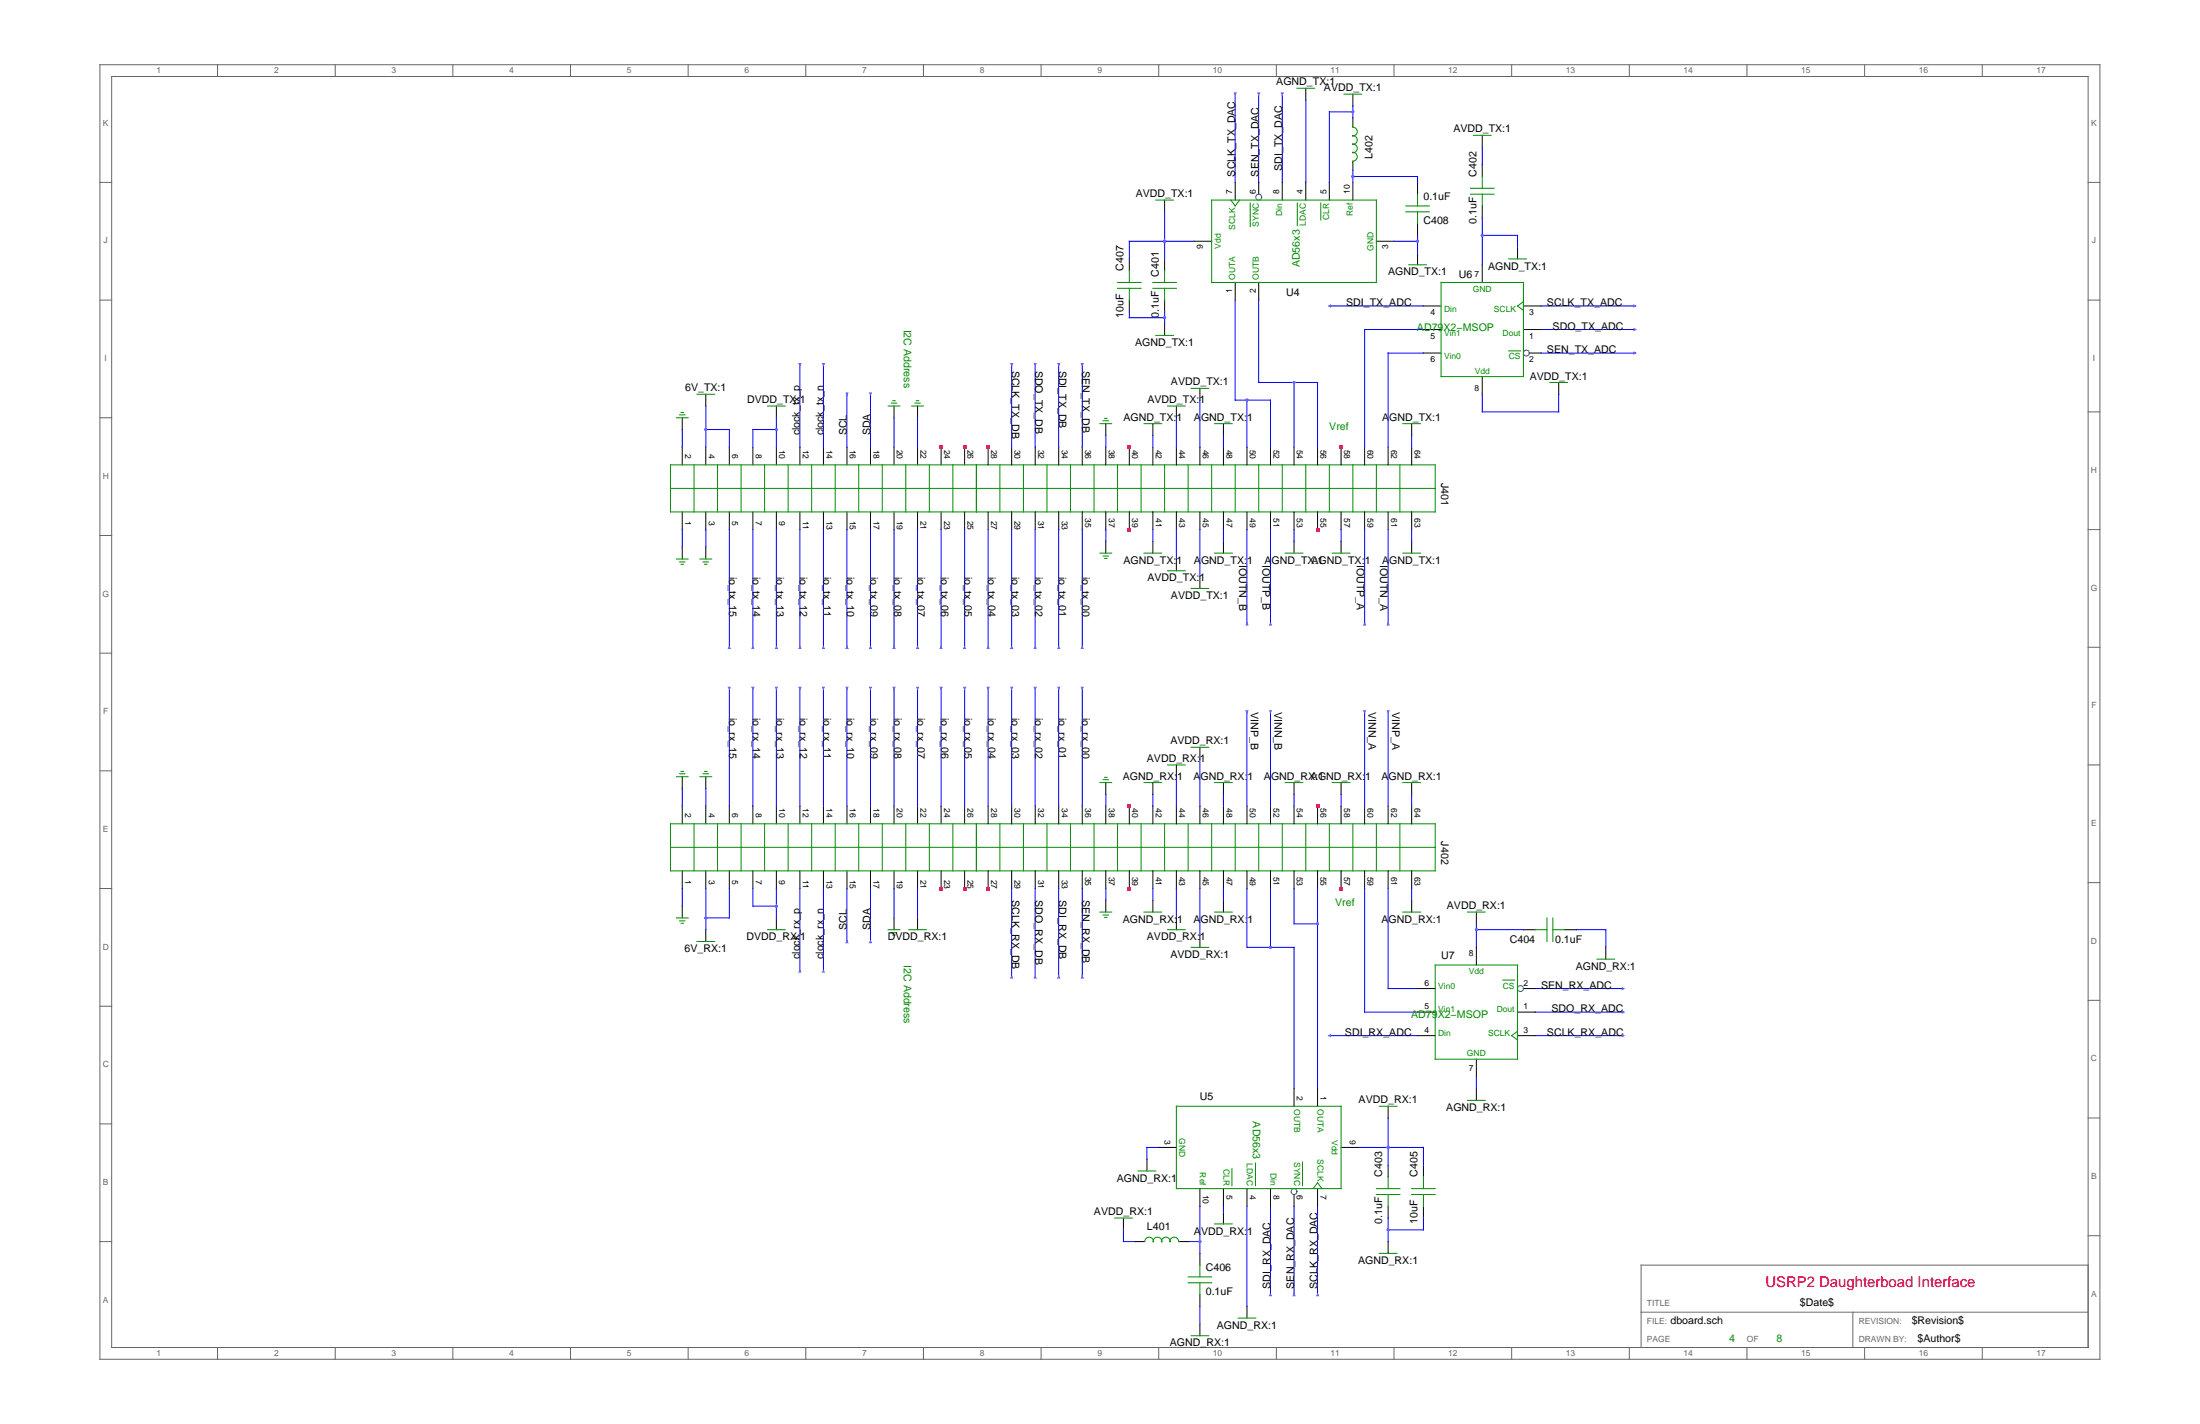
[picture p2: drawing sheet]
<svg xmlns="http://www.w3.org/2000/svg" width="432mm" height="279mm" viewBox="0 0 432 279" stroke-linecap="round" stroke-linejoin="round" font-family="sans-serif">
<g fill="none" stroke="#000" stroke-width=".2">
<path d="M133.9 87.7v3.5M138.5 87.7v3.5M143.1 87.7v3.5M147.8 87.7v3.5M152.4 87.7v3.5M157 87.7v3.5M161.6 87.7v3.5M166.2 87.7v3.5M170.9 87.7v3.5M175.5 87.7v3.5M180.1 87.7v3.5M184.7 87.7v3.5"/>
<path d="M189.3 87.7v3.5M193.9 87.7v3.5M198.6 87.7v3.5M203.2 87.7v3.5M207.8 87.7v3.5M212.4 87.7v3.5M217 87.7v3.5M221.7 87.7v3.5M226.3 87.7v3.5M230.9 87.7v3.5M235.5 87.7v3.5M240.1 87.7v3.5"/>
<path d="M244.7 87.7v3.5M249.4 87.7v3.5M254 87.7v3.5M258.6 87.7v3.5M263.2 87.7v3.5M267.8 87.7v3.5M272.5 87.7v3.5M277.1 87.7v3.5M133.9 100.4v3.5M138.5 100.4v3.5M143.1 100.4v3.5M147.8 100.4v3.5"/>
<path d="M152.4 100.4v3.5M157 100.4v3.5M161.6 100.4v3.5M166.2 100.4v3.5M170.9 100.4v3.5M175.5 100.4v3.5M180.1 100.4v3.5M184.7 100.4v3.5M189.3 100.4v3.5M193.9 100.4v3.5M198.6 100.4v3.5M203.2 100.4v3.5"/>
<path d="M207.8 100.4v3.5M212.4 100.4v3.5M217 100.4v3.5M221.7 100.4v3.5M226.3 100.4v3.5M230.9 100.4v3.5M235.5 100.4v3.5M240.1 100.4v3.5M244.7 100.4v3.5M249.4 100.4v3.5M254 100.4v3.5M258.6 100.4v3.5"/>
<path d="M263.2 100.4v3.5M267.8 100.4v3.5M272.5 100.4v3.5M277.1 100.4v3.5"/>
</g>
<g fill="none" stroke="#008b00" stroke-width=".2">
<path d="M131.6 91.2h150.1v9.2h-150.1zM131.6 95.8h150.1M136.2 91.2v9.2M140.8 91.2v9.2M145.5 91.2v9.2M150.1 91.2v9.2M154.7 91.2v9.2M159.3 91.2v9.2M163.9 91.2v9.2M168.5 91.2v9.2M173.2 91.2v9.2M177.8 91.2v9.2"/>
<path d="M182.4 91.2v9.2M187 91.2v9.2M191.6 91.2v9.2M196.3 91.2v9.2M200.9 91.2v9.2M205.5 91.2v9.2M210.1 91.2v9.2M214.7 91.2v9.2M219.3 91.2v9.2M224 91.2v9.2M228.6 91.2v9.2M233.2 91.2v9.2"/>
<path d="M237.8 91.2v9.2M242.4 91.2v9.2M247.1 91.2v9.2M251.7 91.2v9.2M256.3 91.2v9.2M260.9 91.2v9.2M265.5 91.2v9.2M270.1 91.2v9.2M274.8 91.2v9.2"/>
</g>
<g fill="#f00">
<path d="M184.4 87.4h.7v.7h-.7z"/>
<path d="M189 87.4h.7v.7h-.7z"/>
<path d="M193.6 87.4h.7v.7h-.7z"/>
<path d="M221.3 87.4h.7v.7h-.7z"/>
<path d="M262.9 87.4h.7v.7h-.7z"/>
<path d="M221.3 103.6h.7v.7h-.7z"/>
<path d="M258.3 103.6h.6v.7h-.6z"/>
</g>
<g fill="none" stroke="#000" stroke-width=".2">
<path d="M133.9 158.2v3.4M138.5 158.2v3.4M143.1 158.2v3.4M147.8 158.2v3.4M152.4 158.2v3.4M157 158.2v3.4M161.6 158.2v3.4M166.2 158.2v3.4M170.9 158.2v3.4M175.5 158.2v3.4M180.1 158.2v3.4M184.7 158.2v3.4"/>
<path d="M189.3 158.2v3.4M193.9 158.2v3.4M198.6 158.2v3.4M203.2 158.2v3.4M207.8 158.2v3.4M212.4 158.2v3.4M217 158.2v3.4M221.7 158.2v3.4M226.3 158.2v3.4M230.9 158.2v3.4M235.5 158.2v3.4M240.1 158.2v3.4"/>
<path d="M244.7 158.2v3.4M249.4 158.2v3.4M254 158.2v3.4M258.6 158.2v3.4M263.2 158.2v3.4M267.8 158.2v3.4M272.5 158.2v3.4M277.1 158.2v3.4M133.9 170.9v3.4M138.5 170.9v3.4M143.1 170.9v3.4M147.8 170.9v3.4"/>
<path d="M152.4 170.9v3.4M157 170.9v3.4M161.6 170.9v3.4M166.2 170.9v3.4M170.9 170.9v3.4M175.5 170.9v3.4M180.1 170.9v3.4M184.7 170.9v3.4M189.3 170.9v3.4M193.9 170.9v3.4M198.6 170.9v3.4M203.2 170.9v3.4"/>
<path d="M207.8 170.9v3.4M212.4 170.9v3.4M217 170.9v3.4M221.7 170.9v3.4M226.3 170.9v3.4M230.9 170.9v3.4M235.5 170.9v3.4M240.1 170.9v3.4M244.7 170.9v3.4M249.4 170.9v3.4M254 170.9v3.4M258.6 170.9v3.4"/>
<path d="M263.2 170.9v3.4M267.8 170.9v3.4M272.5 170.9v3.4M277.1 170.9v3.4"/>
</g>
<g fill="none" stroke="#008b00" stroke-width=".2">
<path d="M131.6 161.6h150.1v9.3h-150.1zM131.6 166.3h150.1M136.2 161.6v9.3M140.8 161.6v9.3M145.5 161.6v9.3M150.1 161.6v9.3M154.7 161.6v9.3M159.3 161.6v9.3M163.9 161.6v9.3M168.5 161.6v9.3M173.2 161.6v9.3M177.8 161.6v9.3"/>
<path d="M182.4 161.6v9.3M187 161.6v9.3M191.6 161.6v9.3M196.3 161.6v9.3M200.9 161.6v9.3M205.5 161.6v9.3M210.1 161.6v9.3M214.7 161.6v9.3M219.3 161.6v9.3M224 161.6v9.3M228.6 161.6v9.3M233.2 161.6v9.3"/>
<path d="M237.8 161.6v9.3M242.4 161.6v9.3M247.1 161.6v9.3M251.7 161.6v9.3M256.3 161.6v9.3M260.9 161.6v9.3M265.5 161.6v9.3M270.1 161.6v9.3M274.8 161.6v9.3"/>
</g>
<g fill="#f00">
<path d="M184.4 174h.7v.7h-.7z"/>
<path d="M189 174h.7v.7h-.7z"/>
<path d="M193.6 174h.7v.7h-.7z"/>
<path d="M221.3 157.8h.7v.7h-.7z"/>
<path d="M258.3 157.8h.6v.7h-.6z"/>
<path d="M221.3 174h.7v.7h-.7z"/>
<path d="M262.9 174h.7v.7h-.7z"/>
</g>
<g fill="none" stroke="#00f" stroke-width=".2">
<path d="M242.4 18.5v17.3M247.1 18.5v17.3M251.7 18.5v17.3M256.3 19.6v16.2M265.5 34.6h12.7v1.2M265.5 20.8v2.3M265.5 33.5v2.3M265.5 21.9h-4.6v13.9M290.9 28.9v3.4M228.6 41.6v9.2M234.4 47.3h-12.7v3.5M242.4 58.9v19.6h7v9.2"/>
<path d="M247.1 58.9v16.1h11.5v12.7M273.6 47.3h4.6M278.2 46.2v3.4M290.9 46.2h7v2.3M290.9 42.7v9.3M138.5 79.7v8M157 71.6v16.1M161.6 71.6v16.1M166.2 77.4v10.3M170.9 77.4v10.3M198.6 71.6v16.1M203.2 71.6v16.1"/>
<path d="M207.8 71.6v16.1M212.4 71.6v16.1M221.7 61.2v1.1h6.9M228.6 61.2v2.3M235.5 78.5v9.2M244.7 78.5v9.2M254 75v12.7M260.9 60h18.5M279.4 69.3h-6.9v18.4M279.4 64.7h-11.6v23M290.9 77.4v3.4h15v-3.4M302.5 69.3h18.4"/>
<path d="M302.5 64.7h18.4M302.5 60h18.4M133.9 84.3v3.4M138.5 84.3h4.6v3.4M152.4 82v5.7M152.4 84.3h-4.6v3.4M175.5 82v5.7M180.1 82v5.7M217 85.4v2.3M226.3 85.4v2.3M230.9 82v5.7M240.1 85.4v2.3"/>
<path d="M277.1 85.4v2.3M133.9 103.9v3.5M138.5 103.9v3.5M143.1 103.9v23.1M147.8 103.9v23.1M152.4 103.9v23.1M157 103.9v23.1M161.6 103.9v23.1M166.2 103.9v23.1M170.9 103.9v23.1M175.5 103.9v23.1M180.1 103.9v23.1"/>
<path d="M184.7 103.9v23.1M189.3 103.9v23.1M193.9 103.9v23.1M198.6 103.9v23.1M203.2 103.9v23.1M207.8 103.9v23.1M212.4 103.9v23.1M217 103.9v2.3M226.3 103.9v2.3M230.9 103.9v5.8M235.5 103.9v9.2M240.1 103.9v2.3"/>
<path d="M244.7 103.9v18.5M249.4 103.9v18.5M254 103.9v2.3M263.2 103.9v2.3M267.8 103.9v18.5M272.5 103.9v18.5M277.1 103.9v2.3M143.1 135.1v23.1M147.8 135.1v23.1M152.4 135.1v23.1M157 135.1v23.1M161.6 135.1v23.1"/>
<path d="M166.2 135.1v23.1M170.9 135.1v23.1M175.5 135.1v23.1M180.1 135.1v23.1M184.7 135.1v23.1M189.3 135.1v23.1M193.9 135.1v23.1M198.6 135.1v23.1M203.2 135.1v23.1M207.8 135.1v23.1M212.4 135.1v23.1M244.7 139.7v18.5"/>
<path d="M249.4 139.7v18.5M267.8 139.7v18.5M272.5 139.7v18.5M133.9 154.7v3.5M138.5 154.7v3.5M217 155.9v2.3M226.3 155.9v2.3M230.9 152.4v5.8M235.5 148.9v9.3M240.1 155.9v2.3M254 155.9v2.3M263.2 155.9v2.3"/>
<path d="M277.1 155.9v2.3M133.9 174.3v3.5M138.5 174.3v8.1M143.1 174.3v5.8h-4.6M147.8 174.3v3.5h4.6M152.4 174.3v5.8M157 174.3v16.2M161.6 174.3v16.2M166.2 174.3v10.4M170.9 174.3v10.4M175.5 174.3v5.8M180.1 174.3v5.8"/>
<path d="M198.6 174.3v17.4M203.2 174.3v17.4M207.8 174.3v17.4M212.4 174.3v17.4M217 174.3v2.3M226.3 174.3v2.3M230.9 174.3v5.8M235.5 174.3v9.3M240.1 174.3v2.3M244.7 174.3v11.6h9.3v27.7M249.4 174.3v11.6M254 174.3v7h4.6"/>
<path d="M258.6 174.3v39.3M267.8 174.3v24.3h10.4M272.5 174.3v19.7h5.7M277.1 174.3v2.3M289.8 181.3v4.6M289.8 182.4h9.2M301.3 194h17.3M301.3 198.6h17.3M309.4 182.4h5.8v3.5M260.9 203.2h17.3M272.5 219.4v9.2M289.8 211.3v2.3"/>
<path d="M301.3 203.2h17.3M227.4 225.1h-2.3v2.3M235.5 236.7v9.2M240.1 236.7v1.1M244.7 236.7v19.6M249.4 236.7v17.3M254 236.7v17.3M258.6 236.7v17.3M266.7 225.1h12.7v3.5M272.5 239v4.6M279.4 239v2.3h-6.9M220.5 241.3v2.3h2.3"/>
<path d="M233.2 243.6h2.3M235.5 256.3v3.5"/>
</g>
<g fill="none" stroke="#000" stroke-width=".2">
<path d="M256.3 17.3v2.3M265.5 18.5v2.3M228.6 39.3v2.3M242.4 35.8v3.5M247.1 35.8v2.3M251.7 35.8v3.5M256.3 35.8v3.5M260.9 35.8v3.5M265.5 23.1v1.7M265.5 31.8v1.7M265.5 35.8v3.5M278.2 35.8v2.3"/>
<path d="M290.9 26.6v2.3M290.9 32.3v2.3M221.7 50.8v2.3M221.7 58.9v2.3M228.6 50.8v2.3M228.6 58.9v2.3M234.4 47.3h3.4M242.4 55.4v3.5M247.1 55.4v3.5M270.1 47.3h3.5M278.2 43.9v2.3M278.2 49.6v2.4"/>
<path d="M290.9 40.4v2.3M290.9 52v3.4M297.9 48.5v2.3M138.5 77.4v2.3M152.4 79.7v2.3M175.5 79.7v2.3M180.1 79.7v2.3M228.6 63.5v2.3M230.9 79.7v2.3M235.5 76.2v2.3M279.4 69.3h3.4M279.4 64.7h3.4"/>
<path d="M279.4 60h3.4M290.9 73.9v3.5M299 64.7h3.5M299 60h3.5M300.2 69.3h2.3M305.9 75v2.4M133.9 82v2.3M217 83.1v2.3M226.3 83.1v2.3M240.1 83.1v2.3M277.1 83.1v2.3M133.9 107.4v2.3"/>
<path d="M138.5 107.4v2.3M217 106.2v2.3M226.3 106.2v2.3M230.9 109.7v2.3M235.5 113.1v2.4M240.1 106.2v2.3M254 106.2v2.3M263.2 106.2v2.3M277.1 106.2v2.3M133.9 152.4v2.3M138.5 152.4v2.3M217 153.6v2.3"/>
<path d="M226.3 153.6v2.3M230.9 150.1v2.3M235.5 146.6v2.3M240.1 153.6v2.3M254 153.6v2.3M263.2 153.6v2.3M277.1 153.6v2.3M133.9 177.8v2.3M217 176.6v2.4M226.3 176.6v2.4M240.1 176.6v2.4M277.1 176.6v2.4"/>
<path d="M289.8 179v2.3M138.5 182.4v2.3M152.4 180.1v2.3M175.5 180.1v2.3M180.1 180.1v2.3M230.9 180.1v2.3M235.5 183.6v2.3M278.2 194h3.5M278.2 198.6h3.5M289.8 185.9v3.4M297.9 198.6h3.4M299 182.4h2.3"/>
<path d="M299 194h2.3M307.1 182.4h2.3M315.2 185.9v2.3M254 213.6v3.5M258.6 213.6v3.5M272.5 217.1v2.3M278.2 203.2h3.5M289.8 207.8v3.5M289.8 213.6v2.3M297.9 203.2h3.4M220.5 239v2.3M225.1 227.4v2.4"/>
<path d="M227.4 225.1h3.5M235.5 233.2v3.5M240.1 233.2v3.5M240.1 237.8v2.3M244.7 233.2v3.5M249.4 233.2v3.5M254 234.4v2.3M258.6 233.2v3.5M263.2 225.1h3.5M272.5 228.6v2.3M272.5 236.7v2.3M279.4 228.6v2.3"/>
<path d="M279.4 236.7v2.3M222.8 243.6h1.7M231.5 243.6h1.7M235.5 245.9v2.3M235.5 254v2.3M235.5 259.8v2.3M244.7 256.3v2.3M272.5 243.6v2.3"/>
</g>
<g fill="none" stroke="#008b00" stroke-width=".2">
<path d="M254.6 17.3h3.4M263.8 18.5h3.5M226.8 39.3h3.5M237.8 39.3h32.3v16.1h-32.3zM241.6 39.3l.8 1.1 .9-1.1M245.4 39.8v4.7M254.6 39.8v4.5M259.2 39.8v3.4M265.5 24.8v.2a.84 .84 0 0 1 .9 .8 .84 .84 0 0 1-.9 .8 .82 .82 0 0 1 .9 .9 .82 .82 0 0 1-.9 .8 .82 .82 0 0 1 .9 .8 .82 .82 0 0 1-.9 .8 .85 .85 0 0 1 .9 .8 .85 .85 0 0 1-.9 .9v.2M278.2 38.1v2.3M288.6 36.9h4.6M288.6 38.1h4.6"/>
<path d="M289.2 26.6h3.5M290.9 34.6v2.3M290.9 38.1v2.3M219.3 55.4h4.7M219.3 56.6h4.7M221.7 53.1v2.3M221.7 56.6v2.3M226.3 55.4h4.6M226.3 56.6h4.6M228.6 53.1v2.3M228.6 56.6v2.3M275.9 40.4h4.6"/>
<path d="M275.9 41.6h4.6M276.5 52h3.5M278.2 41.6v2.3M282.8 55.4h16.2v18.5h-16.2zM296.1 50.8h3.5M299 59.2l-1.1 .8 1.1 .9M136.8 77.4h3.5M150.6 79.7h3.5M174.3 79.7h2.3M175 79.1h1M175.2 78.6h.5M178.9 79.7h2.3"/>
<path d="M179.6 79.1h1M179.9 78.6h.4M226.8 65.8h3.5M229.2 79.7h3.4M233.8 76.2h3.4M296.1 68.8h2.3M304.2 75h3.5M132.8 82h2.3M133.4 81.4h1M133.7 80.9h.4M215.9 83.1h2.3M216.5 82.6h1.1"/>
<path d="M216.8 82.1h.5M224.5 83.1h3.5M238.4 83.1h3.5M275.3 83.1h3.5M132.8 109.7h2.3M133.4 110.3h1M133.7 110.7h.4M137.4 109.7h2.3M138 110.3h1M138.3 110.7h.5M215.9 108.5h2.3M216.5 109.1h1.1"/>
<path d="M216.8 109.6h.5M224.5 108.5h3.5M229.2 112h3.4M233.8 115.5h3.4M238.4 108.5h3.5M252.2 108.5h3.5M261.5 108.5h3.4M275.3 108.5h3.5M132.8 152.4h2.3M133.4 151.8h1M133.7 151.4h.4M137.4 152.4h2.3"/>
<path d="M138 151.8h1M138.3 151.4h.5M215.9 153.6h2.3M216.5 153h1.1M216.8 152.5h.5M224.5 153.6h3.5M229.2 150.1h3.4M233.8 146.6h3.4M238.4 153.6h3.5M252.2 153.6h3.5M261.5 153.6h3.4M275.3 153.6h3.5"/>
<path d="M215.9 179h2.3M216.5 179.5h1.1M216.8 180h.5M224.5 179h3.5M238.4 179h3.5M275.3 179h3.5M288 179h3.5M132.8 180.1h2.3M133.4 180.7h1M133.7 181.1h.4M136.8 184.7h3.5M150.6 182.4h3.5"/>
<path d="M174.3 182.4h2.3M175 183h1M175.2 183.5h.5M178.4 182.4h3.4M229.2 182.4h3.4M233.8 185.9h3.4M281.7 189.3h16.2v18.5h-16.2zM295 192.3h2.3M301.3 182.4h2.3M303.6 180.1v4.6M304.8 182.4h2.3M304.8 180.1v4.6"/>
<path d="M313.4 188.2h3.5M230.9 217.1h32.3v16.1h-32.3zM270.7 217.1h3.5M288 215.9h3.5M297.9 202.3l-1.2 .9 1.2 .9M218.8 239h3.4M223.4 229.8h3.4M241.8 229.3v3.3M246.4 228.2v4.4M255.6 228v4.6M257.7 233.2l.9-1.1 .9 1.1M270.1 233.2h4.7"/>
<path d="M270.1 234.4h4.7M272.5 230.9v2.3M272.5 234.4v2.3M277.1 233.2h4.6M277.1 234.4h4.6M279.4 230.9v2.3M279.4 234.4v2.3M224.5 243.6h.2a.85 .85 0 0 1 .8-.9 .85 .85 0 0 1 .9 1 .82 .82 0 0 1 .8-1 .82 .82 0 0 1 .8 1 .82 .82 0 0 1 .8-1 .82 .82 0 0 1 .8 1 .84 .84 0 0 1 .9-1 .84 .84 0 0 1 .8 .9h.2M233.2 250.5h4.6M233.2 251.7h4.6M235.5 248.2v2.3M235.5 251.7v2.3"/>
<path d="M238.4 240.1h3.5M243 258.6h3.5M270.7 245.9h3.5M233.8 262.1h3.4"/>
</g>
<g fill="none" stroke="#666" stroke-width=".2">
<path d="M19.6 12.7h392.6v254h-392.6zM21.9 15h387.9v249.4h-387.9zM42.7 12.7v2.3M65.8 12.7v2.3M88.9 12.7v2.3M112 12.7v2.3M135.1 12.7v2.3M158.2 12.7v2.3M181.2 12.7v2.3M204.3 12.7v2.3M227.4 12.7v2.3M250.5 12.7v2.3"/>
<path d="M273.6 12.7v2.3M296.7 12.7v2.3M319.8 12.7v2.3M342.9 12.7v2.3M366 12.7v2.3M389.1 12.7v2.3M19.6 35.8h2.3M409.8 35.8h2.4M19.6 58.9h2.3M409.8 58.9h2.4M19.6 82h2.3M409.8 80.8h2.4"/>
<path d="M19.6 105.1h2.3M409.8 103.9h2.4M19.6 128.2h2.3M409.8 127h2.4M19.6 151.2h2.3M409.8 150.1h2.4M19.6 174.3h2.3M409.8 173.2h2.4M19.6 197.4h2.3M409.8 196.3h2.4M409.8 219.4h2.4M19.6 220.5h2.3"/>
<path d="M19.6 243.6h2.3M322.1 257.5h87.7M363.7 257.5v6.9M409.8 248.2h-87.7v16.2M409.8 242.5h2.4M42.7 264.4v2.3M65.8 264.4v2.3M88.9 264.4v2.3M112 264.4v2.3M135.1 264.4v2.3M158.2 264.4v2.3M181.2 264.4v2.3"/>
<path d="M204.3 264.4v2.3M227.4 264.4v2.3M250.5 264.4v2.3M273.6 264.4v2.3M296.7 264.4v2.3M319.8 264.4v2.3M342.9 264.4v2.3M366 264.4v2.3M389.1 264.4v2.3"/>
</g>
<g fill="none" stroke="#008b8b" stroke-width=".2">
<circle cx="247.1" cy="38.7" r=".58"/>
<circle cx="299.6" cy="69.3" r=".58"/>
<circle cx="298.4" cy="194" r=".58"/>
<circle cx="254" cy="233.8" r=".58"/>
</g>
<g fill="#f00">
<path d="M184.4 87.4h.7v.7h-.7z"/>
<path d="M189 87.4h.7v.7h-.7z"/>
<path d="M193.6 87.4h.7v.7h-.7z"/>
<path d="M221.3 87.4h.7v.7h-.7z"/>
<path d="M262.9 87.4h.7v.7h-.7z"/>
<path d="M221.3 103.6h.7v.7h-.7z"/>
<path d="M258.3 103.6h.6v.7h-.6z"/>
<path d="M184.4 174h.7v.7h-.7z"/>
<path d="M189 174h.7v.7h-.7z"/>
<path d="M193.6 174h.7v.7h-.7z"/>
<path d="M221.3 157.8h.7v.7h-.7z"/>
<path d="M258.3 157.8h.6v.7h-.6z"/>
<path d="M221.3 174h.7v.7h-.7z"/>
<path d="M262.9 174h.7v.7h-.7z"/>
</g>
<g fill="#a020f0">
<path d="M170.9 184.4l.3 .7h-.7z"/>
<path d="M166.2 184.4l.4 .7h-.7z"/>
<path d="M198.6 191.3l.3 .7h-.7z"/>
<path d="M203.2 191.3l.3 .7h-.7z"/>
<path d="M212.1 71.2h.7l-.4 .7z"/>
<path d="M212.4 191.3l.4 .7h-.7z"/>
<path d="M207.8 191.3l.3 .7h-.6z"/>
<path d="M272.1 139.4h.7l-.3 .6z"/>
<path d="M267.5 139.4h.7l-.4 .6z"/>
<path d="M244.4 139.4h.7l-.4 .6z"/>
<path d="M249 139.4h.7l-.3 .6z"/>
<path d="M267.8 122l.4 .7h-.7z"/>
<path d="M272.5 122l.3 .7h-.7z"/>
<path d="M249.4 122l.3 .7h-.7z"/>
<path d="M244.7 122l.4 .7h-.7z"/>
<path d="M143.1 126.7l.4 .6h-.7z"/>
<path d="M147.8 126.7l.3 .6h-.7z"/>
<path d="M161.6 126.7l.4 .6h-.7z"/>
<path d="M152.4 126.7l.3 .6h-.7z"/>
<path d="M157 126.7l.3 .6h-.6z"/>
<path d="M175.5 126.7l.3 .6h-.7z"/>
<path d="M166.2 126.7l.4 .6h-.7z"/>
<path d="M170.9 126.7l.3 .6h-.7z"/>
<path d="M189.3 126.7l.4 .6h-.7z"/>
<path d="M180.1 126.7l.3 .6h-.7z"/>
<path d="M184.7 126.7l.4 .6h-.7z"/>
<path d="M203.2 126.7l.3 .6h-.7z"/>
<path d="M193.9 126.7l.4 .6h-.7z"/>
<path d="M198.6 126.7l.3 .6h-.7z"/>
<path d="M212.4 126.7l.4 .6h-.7z"/>
<path d="M207.8 126.7l.3 .6h-.6z"/>
<path d="M142.8 134.7h.7l-.4 .7z"/>
<path d="M147.4 134.7h.7l-.3 .7z"/>
<path d="M161.3 134.7h.7l-.4 .7z"/>
<path d="M152 134.7h.7l-.3 .7z"/>
<path d="M156.7 134.7h.6l-.3 .7z"/>
<path d="M175.1 134.7h.7l-.3 .7z"/>
<path d="M165.9 134.7h.7l-.4 .7z"/>
<path d="M170.5 134.7h.7l-.3 .7z"/>
<path d="M189 134.7h.7l-.4 .7z"/>
<path d="M179.7 134.7h.7l-.3 .7z"/>
<path d="M184.4 134.7h.7l-.4 .7z"/>
<path d="M202.8 134.7h.7l-.3 .7z"/>
<path d="M193.6 134.7h.7l-.4 .7z"/>
<path d="M198.2 134.7h.7l-.3 .7z"/>
<path d="M212.1 134.7h.7l-.4 .7z"/>
<path d="M207.5 134.7h.6l-.3 .7z"/>
<path d="M157 190.2l.3 .6h-.6z"/>
<path d="M161.6 190.2l.4 .6h-.7z"/>
<path d="M249.4 253.7l.3 .6h-.7z"/>
<path d="M258.6 253.7l.3 .6h-.6z"/>
<path d="M318.3 198.2l.7 .4-.7 .3z"/>
<path d="M254 253.7l.3 .6h-.7z"/>
<path d="M318.3 202.9l.7 .3-.7 .3z"/>
<path d="M318.3 193.6l.7 .4-.7 .3z"/>
<path d="M170.5 77h.7l-.3 .7z"/>
<path d="M165.9 77h.7l-.4 .7z"/>
<path d="M198.2 71.2h.7l-.3 .7z"/>
<path d="M202.8 71.2h.7l-.3 .7z"/>
<path d="M207.5 71.2h.6l-.3 .7z"/>
<path d="M156.7 71.2h.6l-.3 .7z"/>
<path d="M161.3 71.2h.7l-.4 .7z"/>
<path d="M320.6 64.3l.7 .4-.7 .3z"/>
<path d="M320.6 59.7l.7 .3-.7 .4z"/>
<path d="M320.6 68.9l.7 .4-.7 .3z"/>
<path d="M251.3 18.1h.7l-.3 .7z"/>
<path d="M242.1 18.1h.7l-.4 .7z"/>
<path d="M246.7 18.1h.7l-.3 .7z"/>
<path d="M260.6 60l.7-.3v.7z"/>
<path d="M260.6 203.2l.7-.3v.6z"/>
<circle cx="138.5" cy="180.1" r=".29"/>
<circle cx="138.5" cy="84.3" r=".29"/>
<circle cx="152.4" cy="177.8" r=".29"/>
<circle cx="152.4" cy="84.3" r=".29"/>
<circle cx="289.8" cy="182.4" r=".29"/>
<circle cx="258.6" cy="181.3" r=".29"/>
<circle cx="272.5" cy="225.1" r=".29"/>
<circle cx="254" cy="75" r=".29"/>
<circle cx="244.7" cy="78.5" r=".29"/>
<circle cx="228.6" cy="47.3" r=".29"/>
<circle cx="290.9" cy="46.2" r=".29"/>
<circle cx="272.5" cy="241.3" r=".29"/>
<circle cx="235.5" cy="243.6" r=".29"/>
<circle cx="278.2" cy="47.3" r=".29"/>
<circle cx="228.6" cy="62.3" r=".29"/>
<circle cx="265.5" cy="21.9" r=".29"/>
<circle cx="265.5" cy="34.6" r=".29"/>
<circle cx="249.4" cy="185.9" r=".29"/>
</g>
<text font-size="2.9" fill="#f00" x="346.5" y="252.5">USRP2 Daughterboad Interface</text>
<g font-size="2.1">
<text x="250.5" y="16.7">AGND_TX:1</text>
<text x="259.9" y="17.9">AVDD_TX:1</text>
<text x="285.3" y="26">AVDD_TX:1</text>
<text x="242.4" y="34.6" transform="rotate(-90 242.4 34.6)">SCLK_TX_DAC</text>
<text x="247.1" y="34.6" transform="rotate(-90 247.1 34.6)">SEN_TX_DAC</text>
<text x="251.7" y="33.5" transform="rotate(-90 251.7 33.5)">SDI_TX_DAC</text>
<text x="269.4" y="31.2" transform="rotate(-90 269.4 31.2)">L402</text>
<text x="289.8" y="34.6" transform="rotate(-90 289.8 34.6)">C402</text>
<text x="222.9" y="38.7">AVDD_TX:1</text>
<text x="279.4" y="39.3">0.1uF</text>
<text x="279.4" y="43.9">C408</text>
<text x="289.8" y="43.9" transform="rotate(-90 289.8 43.9)">0.1uF</text>
<text x="220.5" y="53.1" transform="rotate(-90 220.5 53.1)">C407</text>
<text x="292.1" y="52.9">AGND_TX:1</text>
<text x="227.4" y="54.3" transform="rotate(-90 227.4 54.3)">C401</text>
<text x="252.5" y="58.1">U4</text>
<text x="272.4" y="54.1">AGND_TX:1</text>
<text x="286.3" y="54.6">U6</text>
<text x="220.5" y="62.3" transform="rotate(-90 220.5 62.3)">10uF</text>
<text x="227.4" y="62.3" transform="rotate(-90 227.4 62.3)">0.1uF</text>
<text x="264.2" y="60">SDI_TX_ADC</text>
<text x="303.6" y="60">SCLK_TX_ADC</text>
<text x="304.7" y="64.7">SDO_TX_ADC</text>
<text x="222.8" y="67.9">AGND_TX:1</text>
<text x="303.6" y="69.3">SEN_TX_ADC</text>
<text x="134.5" y="76.8">6V_TX:1</text>
<text x="198.6" y="72.7" transform="rotate(90 198.6 72.7)">SCLK_TX_DB</text>
<text x="203.2" y="72.7" transform="rotate(90 203.2 72.7)">SDO_TX_DB</text>
<text x="207.8" y="72.7" transform="rotate(90 207.8 72.7)">SDI_TX_DB</text>
<text x="212.4" y="72.7" transform="rotate(90 212.4 72.7)">SEN_TX_DB</text>
<text x="229.8" y="75.6">AVDD_TX:1</text>
<text x="300.3" y="74.5">AVDD_TX:1</text>
<text x="146.6" y="79.1">DVDD_TX:1</text>
<text x="220.5" y="82.6">AGND_TX:1</text>
<text x="225.2" y="79.1">AVDD_TX:1</text>
<text x="234.3" y="82.6">AGND_TX:1</text>
<text x="271.3" y="82.6">AGND_TX:1</text>
<text x="157" y="85.4" transform="rotate(-90 157 85.4)">clock_tx_p</text>
<text x="161.6" y="85.4" transform="rotate(-90 161.6 85.4)">clock_tx_n</text>
<text x="166.2" y="85.4" transform="rotate(-90 166.2 85.4)">SCL</text>
<text x="170.9" y="85.4" transform="rotate(-90 170.9 85.4)">SDA</text>
<text x="282.8" y="94.7" transform="rotate(90 282.8 94.7)">J401</text>
<text x="143.1" y="113.1" transform="rotate(90 143.1 113.1)">io_tx_15</text>
<text x="147.8" y="113.1" transform="rotate(90 147.8 113.1)">io_tx_14</text>
<text x="152.4" y="113.1" transform="rotate(90 152.4 113.1)">io_tx_13</text>
<text x="157" y="113.1" transform="rotate(90 157 113.1)">io_tx_12</text>
<text x="161.6" y="113.1" transform="rotate(90 161.6 113.1)">io_tx_11</text>
<text x="166.2" y="113.1" transform="rotate(90 166.2 113.1)">io_tx_10</text>
<text x="170.9" y="113.1" transform="rotate(90 170.9 113.1)">io_tx_09</text>
<text x="175.5" y="113.1" transform="rotate(90 175.5 113.1)">io_tx_08</text>
<text x="180.1" y="113.1" transform="rotate(90 180.1 113.1)">io_tx_07</text>
<text x="184.7" y="113.1" transform="rotate(90 184.7 113.1)">io_tx_06</text>
<text x="189.3" y="113.1" transform="rotate(90 189.3 113.1)">io_tx_05</text>
<text x="193.9" y="113.1" transform="rotate(90 193.9 113.1)">io_tx_04</text>
<text x="198.6" y="113.1" transform="rotate(90 198.6 113.1)">io_tx_03</text>
<text x="203.2" y="113.1" transform="rotate(90 203.2 113.1)">io_tx_02</text>
<text x="207.8" y="113.1" transform="rotate(90 207.8 113.1)">io_tx_01</text>
<text x="212.4" y="113.1" transform="rotate(90 212.4 113.1)">io_tx_00</text>
<text x="220.5" y="110.6">AGND_TX:1</text>
<text x="234.3" y="110.6">AGND_TX:1</text>
<text x="243.2" y="110.8" transform="rotate(90 243.2 110.8)">IOUTN_B</text>
<text x="247.8" y="110.8" transform="rotate(90 247.8 110.8)">IOUTP_B</text>
<text x="248.2" y="110.6">AGND_TX:1</text>
<text x="257.4" y="110.6">AGND_TX:1</text>
<text x="266.3" y="110.8" transform="rotate(90 266.3 110.8)">IOUTP_A</text>
<text x="270.9" y="110.8" transform="rotate(90 270.9 110.8)">IOUTN_A</text>
<text x="271.3" y="110.6">AGND_TX:1</text>
<text x="225.2" y="114.1">AVDD_TX:1</text>
<text x="229.8" y="117.5">AVDD_TX:1</text>
<text x="143.1" y="140.9" transform="rotate(90 143.1 140.9)">io_rx_15</text>
<text x="147.8" y="140.9" transform="rotate(90 147.8 140.9)">io_rx_14</text>
<text x="152.4" y="140.9" transform="rotate(90 152.4 140.9)">io_rx_13</text>
<text x="157" y="140.9" transform="rotate(90 157 140.9)">io_rx_12</text>
<text x="161.6" y="140.9" transform="rotate(90 161.6 140.9)">io_rx_11</text>
<text x="166.2" y="140.9" transform="rotate(90 166.2 140.9)">io_rx_10</text>
<text x="170.9" y="140.9" transform="rotate(90 170.9 140.9)">io_rx_09</text>
<text x="175.5" y="140.9" transform="rotate(90 175.5 140.9)">io_rx_08</text>
<text x="180.1" y="140.9" transform="rotate(90 180.1 140.9)">io_rx_07</text>
<text x="184.7" y="140.9" transform="rotate(90 184.7 140.9)">io_rx_06</text>
<text x="189.3" y="140.9" transform="rotate(90 189.3 140.9)">io_rx_05</text>
<text x="193.9" y="140.9" transform="rotate(90 193.9 140.9)">io_rx_04</text>
<text x="198.6" y="140.9" transform="rotate(90 198.6 140.9)">io_rx_03</text>
<text x="203.2" y="140.9" transform="rotate(90 203.2 140.9)">io_rx_02</text>
<text x="207.8" y="140.9" transform="rotate(90 207.8 140.9)">io_rx_01</text>
<text x="212.4" y="140.9" transform="rotate(90 212.4 140.9)">io_rx_00</text>
<text x="245.5" y="139.7" transform="rotate(90 245.5 139.7)">VINP_B</text>
<text x="250.1" y="139.7" transform="rotate(90 250.1 139.7)">VINN_B</text>
<text x="268.6" y="139.7" transform="rotate(90 268.6 139.7)">VINN_A</text>
<text x="273.2" y="139.7" transform="rotate(90 273.2 139.7)">VINP_A</text>
<text x="225.1" y="149.5">AVDD_RX:1</text>
<text x="229.7" y="146">AVDD_RX:1</text>
<text x="220.4" y="153">AGND_RX:1</text>
<text x="234.2" y="153">AGND_RX:1</text>
<text x="248.1" y="153">AGND_RX:1</text>
<text x="257.3" y="153">AGND_RX:1</text>
<text x="271.2" y="153">AGND_RX:1</text>
<text x="282.8" y="165.1" transform="rotate(90 282.8 165.1)">J402</text>
<text x="198.6" y="176.6" transform="rotate(90 198.6 176.6)">SCLK_RX_DB</text>
<text x="203.2" y="176.6" transform="rotate(90 203.2 176.6)">SDO_RX_DB</text>
<text x="207.8" y="176.6" transform="rotate(90 207.8 176.6)">SDI_RX_DB</text>
<text x="212.4" y="176.6" transform="rotate(90 212.4 176.6)">SEN_RX_DB</text>
<text x="284" y="178.4">AVDD_RX:1</text>
<text x="146.5" y="184.5">DVDD_RX:1</text>
<text x="166.2" y="182.4" transform="rotate(-90 166.2 182.4)">SCL</text>
<text x="170.9" y="182.4" transform="rotate(-90 170.9 182.4)">SDA</text>
<text x="174.2" y="184.5">DVDD_RX:1</text>
<text x="220.4" y="181.1">AGND_RX:1</text>
<text x="225.1" y="184.5">AVDD_RX:1</text>
<text x="234.2" y="181.1">AGND_RX:1</text>
<text x="271.2" y="181.1">AGND_RX:1</text>
<text x="296.3" y="185.1">C404</text>
<text x="305.2" y="185.1">0.1uF</text>
<text x="134.4" y="186.8">6V_RX:1</text>
<text x="157" y="188.2" transform="rotate(-90 157 188.2)">clock_rx_p</text>
<text x="161.6" y="188.2" transform="rotate(-90 161.6 188.2)">clock_rx_n</text>
<text x="229.7" y="188">AVDD_RX:1</text>
<text x="282.8" y="188.2">U7</text>
<text x="309.3" y="190.3">AGND_RX:1</text>
<text x="302.5" y="194">SEN_RX_ADC</text>
<text x="264" y="203.2">SDI_RX_ADC</text>
<text x="303.6" y="203.2">SCLK_RX_ADC</text>
<text x="304.5" y="198.6">SDO_RX_ADC</text>
<text x="235.5" y="215.9">U5</text>
<text x="266.7" y="216.5">AVDD_RX:1</text>
<text x="283.9" y="218">AGND_RX:1</text>
<text x="219.2" y="231.9">AGND_RX:1</text>
<text x="271.3" y="230.9" transform="rotate(-90 271.3 230.9)">C403</text>
<text x="278.2" y="230.9" transform="rotate(-90 278.2 230.9)">C405</text>
<text x="214.7" y="238.4">AVDD_RX:1</text>
<text x="225.1" y="241.3">L401</text>
<text x="234.3" y="242.2">AVDD_RX:1</text>
<text x="271.3" y="240.1" transform="rotate(-90 271.3 240.1)">0.1uF</text>
<text x="278.2" y="240.1" transform="rotate(-90 278.2 240.1)">10uF</text>
<text x="236.7" y="249.4">C406</text>
<text x="266.5" y="248">AGND_RX:1</text>
<text x="236.7" y="254">0.1uF</text>
<text x="249.4" y="252.8" transform="rotate(-90 249.4 252.8)">SDI_RX_DAC</text>
<text x="254" y="252.8" transform="rotate(-90 254 252.8)">SEN_RX_DAC</text>
<text x="258.6" y="252.8" transform="rotate(-90 258.6 252.8)">SCLK_RX_DAC</text>
<text x="353.3" y="256.3">$Date$</text>
<text x="238.8" y="260.7">AGND_RX:1</text>
<text x="327.9" y="259.8">dboard.sch</text>
<text x="375.2" y="259.8">$Revision$</text>
<text x="376.4" y="263.2">$Author$</text>
<text x="229.6" y="264.2">AGND_RX:1</text>
</g>
<g font-size="2.1" fill="#008b00">
<text x="255.1" y="52.4" transform="rotate(-90 255.1 52.4)">AD56x3</text>
<text x="177.4" y="64.7" transform="rotate(90 177.4 64.7)">I2C Address</text>
<text x="278.1" y="65">AD79X2−MSOP</text>
<text x="260.9" y="84.3">Vref</text>
<text x="262.1" y="177.8">Vref</text>
<text x="177.4" y="189.3" transform="rotate(90 177.4 189.3)">I2C Address</text>
<text x="277" y="199.7">AD79X2−MSOP</text>
<text x="245.9" y="220" transform="rotate(90 245.9 220)">AD56x3</text>
<text x="339.4" y="263.2">4</text>
<text x="348.7" y="263.2">8</text>
</g>
<g font-size="1.7" fill="#666">
<text x="30.7" y="14.3">1</text>
<text x="53.8" y="14.3">2</text>
<text x="76.9" y="14.3">3</text>
<text x="100" y="14.3">4</text>
<text x="123.1" y="14.3">5</text>
<text x="146.1" y="14.3">6</text>
<text x="169.2" y="14.3">7</text>
<text x="192.3" y="14.3">8</text>
<text x="215.4" y="14.3">9</text>
<text x="238" y="14.3">10</text>
<text x="261.1" y="14.3">11</text>
<text x="284.2" y="14.3">12</text>
<text x="307.3" y="14.3">13</text>
<text x="330.4" y="14.3">14</text>
<text x="353.5" y="14.3">15</text>
<text x="376.6" y="14.3">16</text>
<text x="399.7" y="14.3">17</text>
<text x="20.2" y="24.7">K</text>
<text x="410.4" y="24.7">K</text>
<text x="20.3" y="47.8">J</text>
<text x="410.6" y="47.8">J</text>
<text x="20.5" y="70.9">I</text>
<text x="410.8" y="70.9">I</text>
<text x="20.2" y="94">H</text>
<text x="410.4" y="92.8">H</text>
<text x="20.1" y="117.1">G</text>
<text x="410.4" y="115.9">G</text>
<text x="20.3" y="140.1">F</text>
<text x="410.5" y="139">F</text>
<text x="20.2" y="163.2">E</text>
<text x="410.4" y="162.1">E</text>
<text x="410.4" y="185.2">D</text>
<text x="20.2" y="186.3">D</text>
<text x="20.2" y="209.4">C</text>
<text x="410.4" y="208.3">C</text>
<text x="20.2" y="232.5">B</text>
<text x="410.4" y="231.3">B</text>
<text x="20.2" y="255.6">A</text>
<text x="323.3" y="256.3">TITLE</text>
<text x="410.4" y="254.4">A</text>
<text x="323.3" y="259.8">FILE:</text>
<text x="323.3" y="263.2">PAGE</text>
<text x="342.9" y="263.2">OF</text>
<text x="364.8" y="259.8">REVISION:</text>
<text x="364.8" y="263.2">DRAWN BY:</text>
<text x="30.7" y="266">1</text>
<text x="53.8" y="266">2</text>
<text x="76.9" y="266">3</text>
<text x="100" y="266">4</text>
<text x="123.1" y="266">5</text>
<text x="146.1" y="266">6</text>
<text x="169.2" y="266">7</text>
<text x="192.3" y="266">8</text>
<text x="215.4" y="266">9</text>
<text x="238" y="266">10</text>
<text x="261.1" y="266">11</text>
<text x="284.2" y="266">12</text>
<text x="307.3" y="266">13</text>
<text x="330.4" y="266">14</text>
<text x="353.5" y="266">15</text>
<text x="376.6" y="266">16</text>
<text x="399.7" y="266">17</text>
</g>
<g font-size="1.7">
<text x="241.9" y="38.1" transform="rotate(-90 241.9 38.1)">7</text>
<text x="246.5" y="38.1" transform="rotate(-90 246.5 38.1)">6</text>
<text x="251.1" y="38.1" transform="rotate(-90 251.1 38.1)">8</text>
<text x="255.7" y="38.1" transform="rotate(-90 255.7 38.1)">4</text>
<text x="260.3" y="38.1" transform="rotate(-90 260.3 38.1)">5</text>
<text x="264.9" y="38.1" transform="rotate(-90 264.9 38.1)">10</text>
<text x="236.1" y="48.8" transform="rotate(-90 236.1 48.8)">9</text>
<text x="272.5" y="48.8" transform="rotate(-90 272.5 48.8)">3</text>
<text x="241.9" y="57.5" transform="rotate(-90 241.9 57.5)">1</text>
<text x="246.5" y="57.5" transform="rotate(-90 246.5 57.5)">2</text>
<text x="289.4" y="54.3">7</text>
<text x="280.8" y="61.8">4</text>
<text x="300.2" y="61.8">3</text>
<text x="280.8" y="71">6</text>
<text x="280.8" y="66.4">5</text>
<text x="300.2" y="71">2</text>
<text x="300.2" y="66.4">1</text>
<text x="289.4" y="76.8">8</text>
<text x="134.5" y="89.1" transform="rotate(90 134.5 89.1)">2</text>
<text x="139.1" y="89.1" transform="rotate(90 139.1 89.1)">4</text>
<text x="143.7" y="89.1" transform="rotate(90 143.7 89.1)">6</text>
<text x="148.3" y="89.1" transform="rotate(90 148.3 89.1)">8</text>
<text x="153" y="88.2" transform="rotate(90 153 88.2)">10</text>
<text x="157.6" y="88.2" transform="rotate(90 157.6 88.2)">12</text>
<text x="162.2" y="88.2" transform="rotate(90 162.2 88.2)">14</text>
<text x="166.8" y="88.2" transform="rotate(90 166.8 88.2)">16</text>
<text x="171.4" y="88.2" transform="rotate(90 171.4 88.2)">18</text>
<text x="176" y="88.2" transform="rotate(90 176 88.2)">20</text>
<text x="180.7" y="88.2" transform="rotate(90 180.7 88.2)">22</text>
<text x="185.3" y="88.2" transform="rotate(90 185.3 88.2)">24</text>
<text x="189.9" y="88.2" transform="rotate(90 189.9 88.2)">26</text>
<text x="194.5" y="88.2" transform="rotate(90 194.5 88.2)">28</text>
<text x="199.1" y="88.2" transform="rotate(90 199.1 88.2)">30</text>
<text x="203.8" y="88.2" transform="rotate(90 203.8 88.2)">32</text>
<text x="208.4" y="88.2" transform="rotate(90 208.4 88.2)">34</text>
<text x="213" y="88.2" transform="rotate(90 213 88.2)">36</text>
<text x="217.6" y="88.2" transform="rotate(90 217.6 88.2)">38</text>
<text x="222.2" y="88.2" transform="rotate(90 222.2 88.2)">40</text>
<text x="226.8" y="88.2" transform="rotate(90 226.8 88.2)">42</text>
<text x="231.5" y="88.2" transform="rotate(90 231.5 88.2)">44</text>
<text x="236.1" y="88.2" transform="rotate(90 236.1 88.2)">46</text>
<text x="240.7" y="88.2" transform="rotate(90 240.7 88.2)">48</text>
<text x="245.3" y="88.2" transform="rotate(90 245.3 88.2)">50</text>
<text x="249.9" y="88.2" transform="rotate(90 249.9 88.2)">52</text>
<text x="254.6" y="88.2" transform="rotate(90 254.6 88.2)">54</text>
<text x="259.2" y="88.2" transform="rotate(90 259.2 88.2)">56</text>
<text x="263.8" y="88.2" transform="rotate(90 263.8 88.2)">58</text>
<text x="268.4" y="88.2" transform="rotate(90 268.4 88.2)">60</text>
<text x="273" y="88.2" transform="rotate(90 273 88.2)">62</text>
<text x="277.6" y="88.2" transform="rotate(90 277.6 88.2)">64</text>
<text x="213" y="101.6" transform="rotate(90 213 101.6)">35</text>
<text x="217.6" y="101.6" transform="rotate(90 217.6 101.6)">37</text>
<text x="222.2" y="101.6" transform="rotate(90 222.2 101.6)">39</text>
<text x="226.8" y="101.6" transform="rotate(90 226.8 101.6)">41</text>
<text x="231.5" y="101.6" transform="rotate(90 231.5 101.6)">43</text>
<text x="236.1" y="101.6" transform="rotate(90 236.1 101.6)">45</text>
<text x="240.7" y="101.6" transform="rotate(90 240.7 101.6)">47</text>
<text x="245.3" y="101.6" transform="rotate(90 245.3 101.6)">49</text>
<text x="249.9" y="101.6" transform="rotate(90 249.9 101.6)">51</text>
<text x="254.6" y="101.6" transform="rotate(90 254.6 101.6)">53</text>
<text x="259.2" y="101.6" transform="rotate(90 259.2 101.6)">55</text>
<text x="263.8" y="101.6" transform="rotate(90 263.8 101.6)">57</text>
<text x="268.4" y="101.6" transform="rotate(90 268.4 101.6)">59</text>
<text x="273" y="101.6" transform="rotate(90 273 101.6)">61</text>
<text x="277.6" y="101.6" transform="rotate(90 277.6 101.6)">63</text>
<text x="134.5" y="102.2" transform="rotate(90 134.5 102.2)">1</text>
<text x="139.1" y="102.2" transform="rotate(90 139.1 102.2)">3</text>
<text x="143.7" y="102.2" transform="rotate(90 143.7 102.2)">5</text>
<text x="148.3" y="102.2" transform="rotate(90 148.3 102.2)">7</text>
<text x="153" y="102.2" transform="rotate(90 153 102.2)">9</text>
<text x="157.6" y="102.2" transform="rotate(90 157.6 102.2)">11</text>
<text x="162.2" y="102.2" transform="rotate(90 162.2 102.2)">13</text>
<text x="166.8" y="102.2" transform="rotate(90 166.8 102.2)">15</text>
<text x="171.4" y="102.2" transform="rotate(90 171.4 102.2)">17</text>
<text x="176" y="102.2" transform="rotate(90 176 102.2)">19</text>
<text x="180.7" y="102.2" transform="rotate(90 180.7 102.2)">21</text>
<text x="185.3" y="102.2" transform="rotate(90 185.3 102.2)">23</text>
<text x="189.9" y="102.2" transform="rotate(90 189.9 102.2)">25</text>
<text x="194.5" y="102.2" transform="rotate(90 194.5 102.2)">27</text>
<text x="199.1" y="102.2" transform="rotate(90 199.1 102.2)">29</text>
<text x="203.8" y="102.2" transform="rotate(90 203.8 102.2)">31</text>
<text x="208.4" y="102.2" transform="rotate(90 208.4 102.2)">33</text>
<text x="134.5" y="159.6" transform="rotate(90 134.5 159.6)">2</text>
<text x="139.1" y="159.6" transform="rotate(90 139.1 159.6)">4</text>
<text x="143.7" y="159.6" transform="rotate(90 143.7 159.6)">6</text>
<text x="148.3" y="159.6" transform="rotate(90 148.3 159.6)">8</text>
<text x="153" y="158.6" transform="rotate(90 153 158.6)">10</text>
<text x="157.6" y="158.6" transform="rotate(90 157.6 158.6)">12</text>
<text x="162.2" y="158.6" transform="rotate(90 162.2 158.6)">14</text>
<text x="166.8" y="158.6" transform="rotate(90 166.8 158.6)">16</text>
<text x="171.4" y="158.6" transform="rotate(90 171.4 158.6)">18</text>
<text x="176" y="158.6" transform="rotate(90 176 158.6)">20</text>
<text x="180.7" y="158.6" transform="rotate(90 180.7 158.6)">22</text>
<text x="185.3" y="158.6" transform="rotate(90 185.3 158.6)">24</text>
<text x="189.9" y="158.6" transform="rotate(90 189.9 158.6)">26</text>
<text x="194.5" y="158.6" transform="rotate(90 194.5 158.6)">28</text>
<text x="199.1" y="158.6" transform="rotate(90 199.1 158.6)">30</text>
<text x="203.8" y="158.6" transform="rotate(90 203.8 158.6)">32</text>
<text x="208.4" y="158.6" transform="rotate(90 208.4 158.6)">34</text>
<text x="213" y="158.6" transform="rotate(90 213 158.6)">36</text>
<text x="217.6" y="158.6" transform="rotate(90 217.6 158.6)">38</text>
<text x="222.2" y="158.6" transform="rotate(90 222.2 158.6)">40</text>
<text x="226.8" y="158.6" transform="rotate(90 226.8 158.6)">42</text>
<text x="231.5" y="158.6" transform="rotate(90 231.5 158.6)">44</text>
<text x="236.1" y="158.6" transform="rotate(90 236.1 158.6)">46</text>
<text x="240.7" y="158.6" transform="rotate(90 240.7 158.6)">48</text>
<text x="245.3" y="158.6" transform="rotate(90 245.3 158.6)">50</text>
<text x="249.9" y="158.6" transform="rotate(90 249.9 158.6)">52</text>
<text x="254.6" y="158.6" transform="rotate(90 254.6 158.6)">54</text>
<text x="259.2" y="158.6" transform="rotate(90 259.2 158.6)">56</text>
<text x="263.8" y="158.6" transform="rotate(90 263.8 158.6)">58</text>
<text x="268.4" y="158.6" transform="rotate(90 268.4 158.6)">60</text>
<text x="273" y="158.6" transform="rotate(90 273 158.6)">62</text>
<text x="277.6" y="158.6" transform="rotate(90 277.6 158.6)">64</text>
<text x="134.5" y="172.6" transform="rotate(90 134.5 172.6)">1</text>
<text x="139.1" y="172.6" transform="rotate(90 139.1 172.6)">3</text>
<text x="143.7" y="172.6" transform="rotate(90 143.7 172.6)">5</text>
<text x="148.3" y="172.6" transform="rotate(90 148.3 172.6)">7</text>
<text x="153" y="172.6" transform="rotate(90 153 172.6)">9</text>
<text x="157.6" y="172.6" transform="rotate(90 157.6 172.6)">11</text>
<text x="162.2" y="172.6" transform="rotate(90 162.2 172.6)">13</text>
<text x="166.8" y="172.6" transform="rotate(90 166.8 172.6)">15</text>
<text x="171.4" y="172.6" transform="rotate(90 171.4 172.6)">17</text>
<text x="176" y="172.6" transform="rotate(90 176 172.6)">19</text>
<text x="180.7" y="172.6" transform="rotate(90 180.7 172.6)">21</text>
<text x="185.3" y="172.6" transform="rotate(90 185.3 172.6)">23</text>
<text x="189.9" y="172.6" transform="rotate(90 189.9 172.6)">25</text>
<text x="194.5" y="172.6" transform="rotate(90 194.5 172.6)">27</text>
<text x="199.1" y="172.6" transform="rotate(90 199.1 172.6)">29</text>
<text x="203.8" y="172.6" transform="rotate(90 203.8 172.6)">31</text>
<text x="208.4" y="172.6" transform="rotate(90 208.4 172.6)">33</text>
<text x="213" y="172" transform="rotate(90 213 172)">35</text>
<text x="217.6" y="172" transform="rotate(90 217.6 172)">37</text>
<text x="222.2" y="172" transform="rotate(90 222.2 172)">39</text>
<text x="226.8" y="172" transform="rotate(90 226.8 172)">41</text>
<text x="231.5" y="172" transform="rotate(90 231.5 172)">43</text>
<text x="236.1" y="172" transform="rotate(90 236.1 172)">45</text>
<text x="240.7" y="172" transform="rotate(90 240.7 172)">47</text>
<text x="245.3" y="172" transform="rotate(90 245.3 172)">49</text>
<text x="249.9" y="172" transform="rotate(90 249.9 172)">51</text>
<text x="254.6" y="172" transform="rotate(90 254.6 172)">53</text>
<text x="259.2" y="172" transform="rotate(90 259.2 172)">55</text>
<text x="263.8" y="172" transform="rotate(90 263.8 172)">57</text>
<text x="268.4" y="172" transform="rotate(90 268.4 172)">59</text>
<text x="273" y="172" transform="rotate(90 273 172)">61</text>
<text x="277.6" y="172" transform="rotate(90 277.6 172)">63</text>
<text x="288.3" y="187.6">8</text>
<text x="279.6" y="193.4">6</text>
<text x="299" y="193.4">2</text>
<text x="279.6" y="198">5</text>
<text x="279.6" y="202.6">4</text>
<text x="299" y="198">1</text>
<text x="299" y="202.6">3</text>
<text x="254.6" y="215" transform="rotate(90 254.6 215)">2</text>
<text x="259.2" y="215" transform="rotate(90 259.2 215)">1</text>
<text x="288.3" y="210.1">7</text>
<text x="228.6" y="223.6" transform="rotate(90 228.6 223.6)">3</text>
<text x="264.9" y="223.6" transform="rotate(90 264.9 223.6)">9</text>
<text x="236.1" y="234.4" transform="rotate(90 236.1 234.4)">10</text>
<text x="240.7" y="234.4" transform="rotate(90 240.7 234.4)">5</text>
<text x="245.3" y="234.4" transform="rotate(90 245.3 234.4)">4</text>
<text x="249.9" y="234.4" transform="rotate(90 249.9 234.4)">8</text>
<text x="254.6" y="234.4" transform="rotate(90 254.6 234.4)">6</text>
<text x="259.2" y="234.4" transform="rotate(90 259.2 234.4)">7</text>
</g>
<g font-size="1.7" fill="#008b00">
<text x="242.4" y="45.1" transform="rotate(-90 242.4 45.1)">SCLK</text>
<text x="247.1" y="44.5" transform="rotate(-90 247.1 44.5)">SYNC</text>
<text x="251.7" y="42.3" transform="rotate(-90 251.7 42.3)">Din</text>
<text x="256.3" y="44.3" transform="rotate(-90 256.3 44.3)">LDAC</text>
<text x="260.9" y="43.2" transform="rotate(-90 260.9 43.2)">CLR</text>
<text x="265.5" y="42.4" transform="rotate(-90 265.5 42.4)">Ref</text>
<text x="239.6" y="48.8" transform="rotate(-90 239.6 48.8)">Vdd</text>
<text x="269.6" y="49.2" transform="rotate(-90 269.6 49.2)">GND</text>
<text x="242.4" y="54.8" transform="rotate(-90 242.4 54.8)">OUTA</text>
<text x="247.1" y="54.8" transform="rotate(-90 247.1 54.8)">OUTB</text>
<text x="289.1" y="57.2">GND</text>
<text x="283.4" y="65.9">Vin1</text>
<text x="283.4" y="61.3">Din</text>
<text x="293.2" y="61.3">SCLK</text>
<text x="294.9" y="65.9">Dout</text>
<text x="283.4" y="70.5">Vin0</text>
<text x="296.1" y="70.5">CS</text>
<text x="289.4" y="73.3">Vdd</text>
<text x="288.3" y="191.1">Vdd</text>
<text x="282.3" y="194">Vin0</text>
<text x="295" y="194">CS</text>
<text x="282.3" y="198.6">Vin1</text>
<text x="282.3" y="203.2">Din</text>
<text x="292.1" y="203.2">SCLK</text>
<text x="293.8" y="198.6">Dout</text>
<text x="287.9" y="207.2">GND</text>
<text x="254" y="217.6" transform="rotate(90 254 217.6)">OUTB</text>
<text x="258.6" y="217.6" transform="rotate(90 258.6 217.6)">OUTA</text>
<text x="231.5" y="223.3" transform="rotate(90 231.5 223.3)">GND</text>
<text x="258.6" y="227.4" transform="rotate(90 258.6 227.4)">SCLK</text>
<text x="261.4" y="223.7" transform="rotate(90 261.4 223.7)">Vdd</text>
<text x="235.5" y="230" transform="rotate(90 235.5 230)">Ref</text>
<text x="240.1" y="229.3" transform="rotate(90 240.1 229.3)">CLR</text>
<text x="244.7" y="228.2" transform="rotate(90 244.7 228.2)">LDAC</text>
<text x="249.4" y="230.1" transform="rotate(90 249.4 230.1)">Din</text>
<text x="254" y="228" transform="rotate(90 254 228)">SYNC</text>
</g>
</svg>
